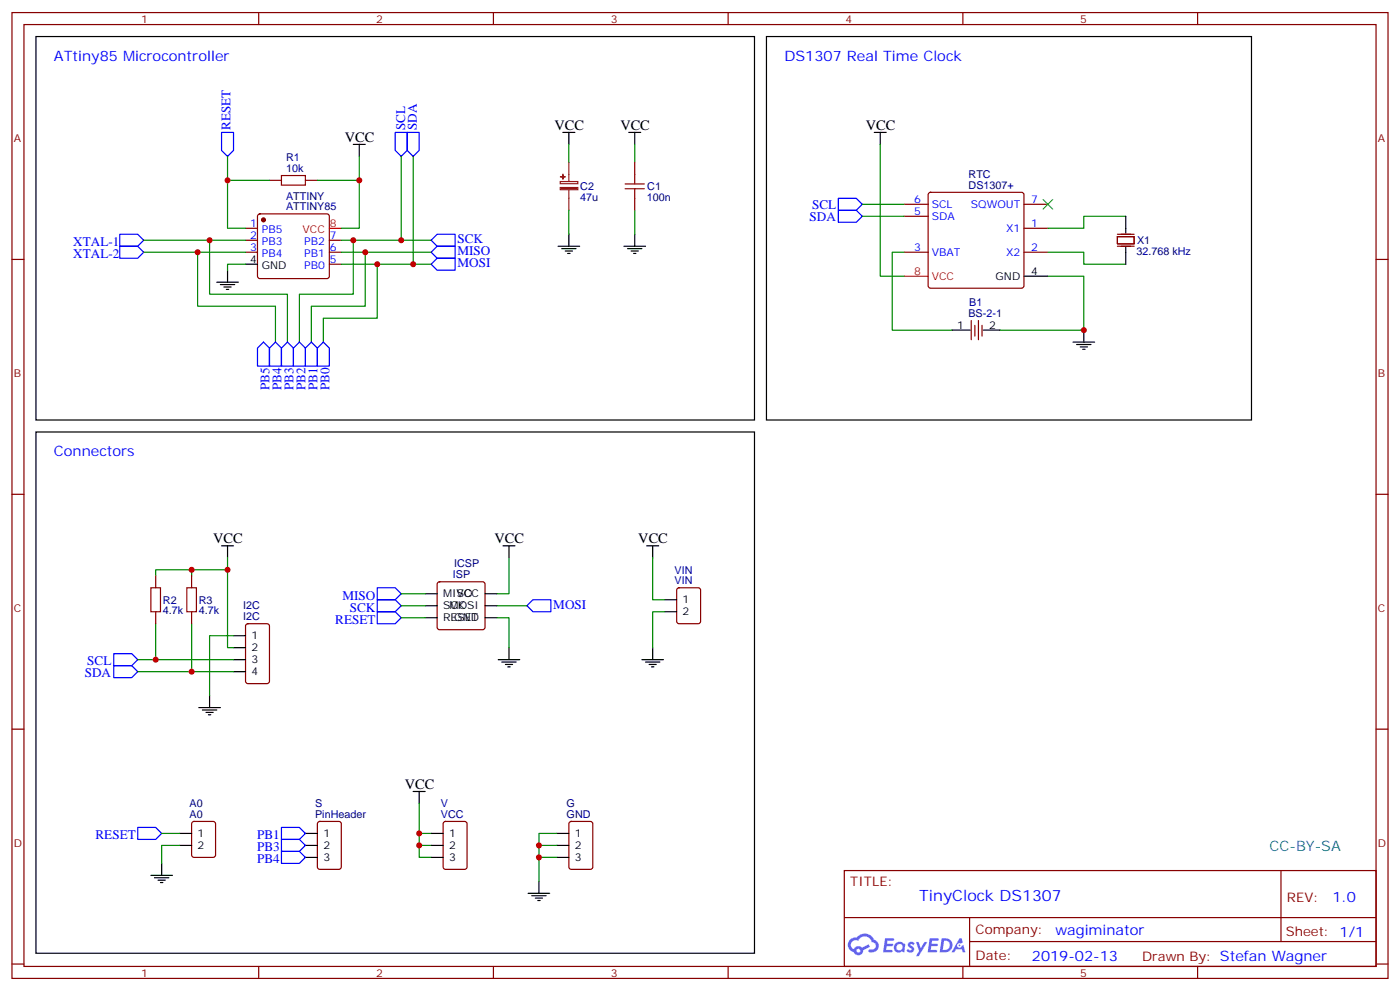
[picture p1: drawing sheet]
<svg xmlns="http://www.w3.org/2000/svg" width="412mm" height="292mm" viewBox="0 0 412 292" stroke-linecap="round" stroke-linejoin="round" font-family="sans-serif">
<g fill="none" stroke="#870000" stroke-width=".35">
<path d="M3.5 3.7h405.4v284.3h-405.4zM7.1 7.2h398.2v277.3h-398.2zM76.2 3.7v3.5M145.3 3.7v3.5M214.5 3.7v3.5M283.6 3.7v3.5M352.8 3.7v3.5M3.5 76.4h3.6M405.3 76.4h3.6M3.5 145.5h3.6M405.3 145.5h3.6M3.5 214.7h3.6"/>
<path d="M405.3 214.7h3.6M248.7 256.3h156.6v28.2h-156.6zM377.3 256.3v20.9M248.7 270.1h156.5M285.6 277.2h119.6M285.6 270.1v14.2M3.5 283.8h3.6M76.2 284.5v3.5M145.3 284.5v3.5M214.5 284.5v3.5M283.6 284.5v3.5M352.8 284.5v3.5"/>
<path d="M405.3 283.8h3.6"/>
</g>
<g fill="#5487ff">
<path d="M267.7 277.5a1.22 1.22 0 0 1 1.7 .2l-.4 .6a.47 .47 0 0 0-.3-.4 .47 .47 0 0 0-.5 .2l.1 .2a1.14 1.14 0 0 1 .8 1.8 1.14 1.14 0 0 1-1.9 0l-.2-.2 .5-.6 .7 .5a.29 .29 0 0 0 .3-.3 .29 .29 0 0 0-.2-.3 1.04 1.04 0 0 1-.6-1.7z"/>
<path d="M260.7 276.2h2.4l.3 .2-.2 .5-1.8 .1-.1 .8h1.5l.3 .4-.3 .4h-1.6l-.2 1.1h1.7l.2 .3-.2 .3-2.6 .1z"/>
<path d="M273.8 276.2h2.4l.3 .2-.1 .5-1.8 .1-.2 .8h1.6l.3 .4-.4 .4-1.6-.1-.1 1.1 1.7 .1 .2 .3-.2 .3-2.6 .1z"/>
<path d="M282.6 276.2h.7l.3 1.3-.6 .3a.69 .69 0 0 0-1 .3 .69 .69 0 0 0 .4 .9 .69 .69 0 0 0 .9-.6l.5-.2 .6 2.2h-.8l-.2-.9h-1.8l-.5 .9h-.8z"/>
<path d="M269.8 277.3h.8l.6 1.8 1.1-1.8h.9l-2.6 4.2h-.8l.9-1.5z"/>
<path d="M277.4 276.2l-.6 4.2h1.3a2.11 2.11 0 0 0 2.5-2.1 2.11 2.11 0 0 0-2.5-2.1zM278.1 277a1.39 1.39 0 0 1 1.7 1.4 1.39 1.39 0 0 1-1.8 1.2h-.3z"/>
<path d="M263.7 277.8a1.54 1.54 0 0 0-.1 2.2 1.54 1.54 0 0 0 2.2 .1l.6 .3 .3-2.3-.2-.3h-.4a1.49 1.49 0 0 0-2.4 0zM264 278.8a.94 .94 0 0 1 1.8 0 .94 .94 0 0 1-1.8 0z"/>
<path d="M250.4 276.6a2.18 2.18 0 0 0 1.1 3.7 1.44 1.44 0 0 0 1.6 .9 1.44 1.44 0 0 0 1.2-1.4l2-1.1-.5-.7-1.9 1a1.47 1.47 0 0 0-2.4 .4 1.39 1.39 0 0 1-.7-1.9 1.39 1.39 0 0 1 2-.5 2.12 2.12 0 0 1 2.2-1.3 2.12 2.12 0 0 1 1.9 1.7 1.14 1.14 0 0 1 1.1 1.4 1.14 1.14 0 0 1-1.7 .7 .43 .43 0 0 0-.5 .4 .43 .43 0 0 0 .4 .5 1.98 1.98 0 0 0 2.5-1.2 1.98 1.98 0 0 0-1.2-2.6 3.1 3.1 0 0 0-5.3-.6l-.9 .1zM252.3 279.9a.55 .55 0 0 1 1.1 0 .55 .55 0 0 1-1.1 0z"/>
<circle cx="282.6" cy="278.3" r=".26"/>
</g>
<g fill="none" stroke="#870000" stroke-width=".35">
<path d="M79.4 53.1h3.5M90 53.1h3.5M187 47.8v3.5M187 58.4v3.5M273.6 56.8l.5-.2h26.8l.5 .2 .2 .5v26.8l-.2 .5-.5 .2h-26.8l-.5-.2-.2-.5v-26.8zM72.3 67.2h3.5M72.3 70.7h3.5M72.3 74.3h3.5M76.1 63.2l.5-.2h19.7l.5 .2 .2 .5v17.6l-.2 .5-.5 .2h-19.7l-.5-.2-.3-.5v-17.6zM97 70.7h3.5M97 74.3h3.5M97 77.8h3.5"/>
<path d="M266.3 74.3h7.1M266.3 63.7h7.1M266.3 60.1h7.1M301.6 67.2h7.1M301.6 74.3h7.1M301.6 60.1h7.1M329.1 69.7h5v2.1h-5zM329.1 72.5h5M329.1 69h5M286.1 94.4v5.6M287.2 95.8v3.2M288.2 94.4v5.6"/>
<path d="M289.3 95.8v3.2M45.9 169.5v3.5M56.4 169.5v3.5M129 171.5l.5-.2h12.7l.5 .2 .2 .5v12.7l-.3 .5-.4 .2h-12.7l-.5-.2-.2-.5v-12.7zM199.6 173.2l.4-.2h5.7l.6 .5 .1 9.4-.5 .7h-5.9l-.6-.4-.1-9.5zM45.9 180.1v3.5M56.4 180.1v3.5M72.6 183.8l.4-.2h5.7l.6 .5 .1 16.5-.5 .6-5.9 .1-.6-.5-.1-16.5zM56.7 242l.4-.2h5.7l.6 .5 .1 9.4-.5 .7h-5.9l-.6-.4-.1-9.5zM93.7 242l.5-.2h5.6l.7 .5v12.9l-.4 .7h-5.9l-.7-.4v-13zM130.8 242l.4-.2h5.7l.6 .5 .1 12.9-.5 .7h-5.9l-.6-.4-.1-13zM167.8 242l.5-.2h5.6l.7 .5v12.9l-.4 .7h-5.9l-.7-.4v-13z"/>
</g>
<g fill="none" stroke="#000" stroke-width=".35">
<path d="M10.6 10.8h211.6v112.8h-211.6zM225.8 10.8h142.9v112.8h-142.9zM165.8 39h3.5M167.6 39v3.5M185.2 39h3.5M187 39v3.5M257.5 39h3.6M259.3 39v3.5M104.1 42.5h3.5M105.8 42.5v3.5M67 79.6v3.5M72.3 77.8h3.5"/>
<path d="M164.4 72.5h6.3M165.5 73.2h4.2M166.5 73.9h2.1M167.2 74.6h.7M167.6 69v3.5M183.8 72.5h6.3M184.9 73.2h4.2M185.9 73.9h2.1M186.6 74.6h.7M187 69v3.5M331.6 63.7v4.9M331.6 72.8v5"/>
<path d="M63.9 83.1h6.3M64.9 83.8h4.2M66 84.5h2.1M66.7 85.2h.7M280.5 97.2h5.3M289.6 97.2h5M301.6 81.3h7.1M319.3 97.2v3.5M316.1 100.7h6.3M317.1 101.4h4.3M318.2 102.1h2.1M318.9 102.8h.7"/>
<path d="M10.6 127.2h211.6v153.4h-211.6zM65.3 160.7h3.5M67 160.7v3.5M125.2 174.8h3.6M125.2 178.3h3.6M142.9 174.8h3.5M142.9 178.3h3.5M148.2 160.7h3.5M149.9 160.7v3.5M190.5 160.7h3.5M192.3 160.7v3.5M195.8 176.6h3.5"/>
<path d="M68.8 194.2h3.5M68.8 187.1h3.5M68.8 190.7h3.5M68.8 197.7h3.5M125.2 181.9h3.6M142.9 181.9h3.5M146.8 194.2h6.3M147.8 194.9h4.2M148.9 195.6h2.1M149.6 196.3h.7M149.9 190.7v3.5M189.1 194.2h6.3"/>
<path d="M190.1 194.9h4.3M191.2 195.6h2.1M191.9 196.3h.7M192.3 190.7v3.5M195.8 180.1h3.5M58.6 208.3h6.3M59.6 209h4.3M60.7 209.7h2.1M61.4 210.4h.7M61.7 204.8v3.5M121.7 233h3.5M123.5 233v3.5"/>
<path d="M44.4 257.7h6.4M45.5 258.4h4.2M46.6 259.1h2.1M47.3 259.8h.7M47.6 254.2v3.5M52.9 245.4h3.5M52.9 248.9h3.5M90 245.4h3.5M90 248.9h3.5M90 252.4h3.5M127 245.4h3.5M127 248.9h3.5"/>
<path d="M127 252.4h3.5M158.7 259.5v3.5M164 245.4h3.6M164 248.9h3.6M164 252.4h3.6M155.6 263h6.3M156.6 263.7h4.3M157.7 264.4h2.1M158.4 265.1h.7"/>
</g>
<g fill="none" stroke="#008700" stroke-width=".35">
<path d="M67 46v7.1M79.4 53.1h-12.4v14.1h5.3M93.5 53.1h12.3M105.8 46v21.2h-5.3M118.2 46v24.7M121.7 46v31.8M167.6 42.5v5.3M187 42.5v5.3M259.3 42.5v38.8h7M42.3 70.7h19.4M42.3 74.3h15.9M72.3 77.8h-5.3v1.8"/>
<path d="M72.3 70.7h-10.6v15.9h23v14.1M72.3 74.3h-14.1v15.8h22.9v10.6M100.5 70.7h26.5M100.5 74.3h26.5M100.5 77.8h26.5M104.1 70.7v15.9h-15.9v14.1M107.6 74.3v15.8h-15.9v10.6M111.1 77.8v15.9h-15.9v7M167.6 61.9v7.1M187 61.9v7.1M254 60.1h12.3M254 63.7h12.3"/>
<path d="M266.3 74.3h-3.5v22.9h17.7M308.7 74.3h10.6v3.5h12.3M331.6 63.7h-12.3v3.5h-10.6M308.7 81.3h10.6v15.9h-24.7M56.4 167.7v1.8M67 164.2v26.5h1.8M67 167.7h-21.1v1.8M118.2 178.3h7M118.2 174.8h7M146.4 178.3h8.8M149.9 164.2v10.6h-3.5M192.3 164.2v12.4h3.5"/>
<path d="M40.6 194.2h28.2M40.6 197.7h28.2M45.9 183.6v10.6M56.4 183.6v14.1M68.8 187.1h-7.1v17.7M118.2 181.9h7M146.4 181.9h3.5v8.8M195.8 180.1h-3.5v10.6M123.5 236.5v15.9h3.5M47.6 245.4h5.3M52.9 248.9h-5.3v5.3M123.5 245.4h3.5"/>
<path d="M123.5 248.9h3.5M158.7 248.9h5.3M158.7 252.4h5.3M164 245.4h-5.3v14.1"/>
</g>
<g fill="none" stroke="#00f" stroke-width=".35">
<path d="M65.3 39h3.5v5.3l-1.8 1.7-1.7-1.7zM116.4 39h3.5v5.3l-1.7 1.7-1.8-1.7zM119.9 39h3.6v5.3l-1.8 1.7-1.8-1.7zM246.9 58.4h5.3l1.8 1.7-1.8 1.8h-5.3zM35.3 69h5.3l1.7 1.7-1.7 1.8h-5.3zM35.3 72.5h5.3l1.7 1.8-1.7 1.7h-5.3zM127 70.7l1.8-1.7h5.3v3.5h-5.3zM127 77.8l1.8-1.8h5.3v3.6h-5.3zM127 74.3l1.8-1.8h5.3v3.5h-5.3zM246.9 61.9h5.3l1.8 1.8-1.8 1.7h-5.3zM77.6 100.7l1.8 1.8v5.3h-3.6v-5.3zM79.4 102.5l1.7-1.8 1.8 1.8v5.3h-3.5z"/>
<path d="M84.7 100.7l1.7 1.8v5.3h-3.5v-5.3zM86.4 102.5l1.8-1.8 1.8 1.8v5.3h-3.6zM91.7 100.7l1.8 1.8v5.3h-3.5v-5.3zM95.2 100.7l1.8 1.8v5.3h-3.5v-5.3zM111.1 176.6h5.3l1.8 1.7-1.8 1.8h-5.3zM111.1 173h5.3l1.8 1.8-1.8 1.8h-5.3zM155.2 178.3l1.8-1.7h5.3v3.5h-5.3zM33.5 196h5.3l1.8 1.7-1.8 1.8h-5.3zM33.5 192.4h5.3l1.8 1.8-1.8 1.8h-5.3zM111.1 180.1h5.3l1.8 1.8-1.8 1.7h-5.3zM40.6 243.6h5.3l1.7 1.8-1.7 1.7h-5.3zM82.9 243.6h5.3l1.8 1.8-1.8 1.7h-5.3z"/>
<path d="M82.9 247.1h5.3l1.8 1.8-1.8 1.7h-5.3zM82.9 250.6h5.3l1.8 1.8-1.8 1.8h-5.3z"/>
</g>
<path d="M82.9 51.7h7.1v2.8h-7.1zM184.1 55.6h5.7M184.1 54.2h5.7M187 51.3v2.9M187 55.6v2.8M44.4 173h2.9v7.1h-2.9zM55 173h2.9v7.1h-2.9z" fill="none" stroke="#a10000" stroke-width=".35"/>
<path d="M165 53.4h5.2v.7h-5.2zM167.6 47.8v5.6M167.6 55.9v6" fill="none" stroke="#8c2424" stroke-width=".35"/>
<g fill="#8c2424" stroke="#8c2424" stroke-width=".35">
<path d="M165 55.2h5.2v.6h-5.2z"/>
<path d="M165.1 52l1.4 .1z"/>
<path d="M165.8 51.3v1.4z"/>
</g>
<circle cx="77.6" cy="64.7" r=".53" fill="#870000" stroke="#870000" stroke-width=".35"/>
<path d="M97 67.2h3.5M266.3 81.3h7.1" fill="none" stroke="#f00" stroke-width=".35"/>
<path d="M307.3 58.7l2.8 2.9M310.1 58.7l-2.8 2.9" fill="none" stroke="#3c3" stroke-width=".35"/>
<g fill="#c00">
<circle cx="158.8" cy="248.9" r=".88"/>
<circle cx="123.5" cy="245.4" r=".88"/>
<circle cx="123.5" cy="248.9" r=".88"/>
<circle cx="158.8" cy="252.4" r=".88"/>
<circle cx="319.3" cy="97.2" r=".88"/>
<circle cx="61.7" cy="70.7" r=".88"/>
<circle cx="107.6" cy="74.3" r=".88"/>
<circle cx="67" cy="53.1" r=".88"/>
<circle cx="105.8" cy="53.1" r=".88"/>
<circle cx="104.1" cy="70.7" r=".88"/>
<circle cx="111.1" cy="77.8" r=".88"/>
<circle cx="118.2" cy="70.7" r=".88"/>
<circle cx="121.7" cy="77.8" r=".88"/>
<circle cx="58.2" cy="74.3" r=".88"/>
<circle cx="67" cy="167.7" r=".88"/>
<circle cx="56.4" cy="197.7" r=".88"/>
<circle cx="45.9" cy="194.2" r=".88"/>
<circle cx="56.4" cy="167.7" r=".88"/>
</g>
<text font-size="4.6" fill="#00f" x="270.8" y="265.3">TinyClock DS1307</text>
<g font-size="4.2" fill="#00f">
<text x="15.9" y="17.8">ATtiny85 Microcontroller</text>
<text x="231.1" y="17.8">DS1307 Real Time Clock</text>
<text x="15.9" y="134.2">Connectors</text>
<text x="392.5" y="265.6">1.0</text>
<text x="310.9" y="275.1">wagiminator</text>
<text x="304" y="282.9">2019-02-13</text>
</g>
<g font-size="4.2">
<text x="101.6" y="41.8">VCC</text>
<text x="163.3" y="38.3">VCC</text>
<text x="182.7" y="38.3">VCC</text>
<text x="255.1" y="38.3">VCC</text>
<text x="62.8" y="160">VCC</text>
<text x="145.7" y="160">VCC</text>
<text x="188" y="160">VCC</text>
<text x="119.2" y="232.3">VCC</text>
</g>
<text font-size="4.2" fill="#0099b0" x="373.9" y="250.6">CC-BY-SA</text>
<g font-size="3.9" fill="#00f">
<text x="67.9" y="38.3" transform="rotate(-90 67.9 38.3)">RESET</text>
<text x="119.3" y="38.3" transform="rotate(-90 119.3 38.3)">SCL</text>
<text x="122.8" y="38.3" transform="rotate(-90 122.8 38.3)">SDA</text>
<text x="238.5" y="65.1">SDA</text>
<text x="239.2" y="61.5">SCL</text>
<text x="134.8" y="71.6">SCK</text>
<text x="21.6" y="72.5">XTAL-1</text>
<text x="21.6" y="76">XTAL-2</text>
<text x="134.8" y="75.1">MISO</text>
<text x="134.8" y="78.6">MOSI</text>
<text x="79.4" y="114.9" transform="rotate(-90 79.4 114.9)">PB5</text>
<text x="82.9" y="114.9" transform="rotate(-90 82.9 114.9)">PB4</text>
<text x="86.4" y="114.9" transform="rotate(-90 86.4 114.9)">PB3</text>
<text x="90" y="114.9" transform="rotate(-90 90 114.9)">PB2</text>
<text x="93.5" y="114.9" transform="rotate(-90 93.5 114.9)">PB1</text>
<text x="97" y="114.9" transform="rotate(-90 97 114.9)">PB0</text>
<text x="100.9" y="176.6">MISO</text>
<text x="163" y="179.2">MOSI</text>
<text x="98.8" y="183.6">RESET</text>
<text x="103.1" y="180.1">SCK</text>
<text x="25.7" y="195.7">SCL</text>
<text x="24.9" y="199.2">SDA</text>
<text x="28.1" y="247">RESET</text>
<text x="75.7" y="247.1">PB1</text>
<text x="75.7" y="250.7">PB3</text>
<text x="75.7" y="254.2">PB4</text>
</g>
<g font-size="3.9" fill="#800">
<text x="250.5" y="260.9">TITLE:</text>
<text x="379.1" y="265.6">REV:</text>
<text x="287.4" y="275.1">Company:</text>
<text x="378.7" y="275.7">Sheet: 1/1</text>
<text x="287.4" y="282.8">Date:</text>
<text x="336.4" y="282.8">Drawn By: Stefan Wagner</text>
</g>
<g font-size="3.2" fill="#800">
<text x="41.6" y="6.7">1</text>
<text x="110.8" y="6.7">2</text>
<text x="179.9" y="6.7">3</text>
<text x="249.1" y="6.7">4</text>
<text x="318.2" y="6.7">5</text>
<text x="4.1" y="41.8">A</text>
<text x="405.9" y="41.8">A</text>
<text x="4.1" y="110.9">B</text>
<text x="405.9" y="110.9">B</text>
<text x="4.1" y="180.1">C</text>
<text x="405.9" y="180.1">C</text>
<text x="4.1" y="249.2">D</text>
<text x="405.9" y="249.2">D</text>
<text x="41.6" y="287.5">1</text>
<text x="110.8" y="287.5">2</text>
<text x="179.9" y="287.5">3</text>
<text x="249.1" y="287.5">4</text>
<text x="318.2" y="287.5">5</text>
</g>
<g font-size="3.2" fill="#000080">
<text x="84.3" y="47.4">R1</text>
<text x="84.3" y="50.6">10k</text>
<text x="285.3" y="52.3">RTC</text>
<text x="84.3" y="58.7">ATTINY</text>
<text x="170.9" y="59.2">47u</text>
<text x="170.9" y="56">C2</text>
<text x="190.5" y="59.2">100n</text>
<text x="190.7" y="56">C1</text>
<text x="285.3" y="55.6">DS1307+</text>
<text x="84.3" y="61.9">ATTINY85</text>
<text x="335" y="71.9">X1</text>
<text x="334.8" y="75.1">32.768 kHz</text>
<text x="285.3" y="93.3">BS-2-1</text>
<text x="285.5" y="90.1">B1</text>
<text x="133.7" y="167">ICSP</text>
<text x="133.4" y="170.2">ISP</text>
<text x="198.7" y="172">VIN</text>
<text x="198.7" y="168.9">VIN</text>
<text x="48" y="177.7">R2</text>
<text x="58.6" y="177.7">R3</text>
<text x="71.7" y="179.4">I2C</text>
<text x="48" y="180.9">4.7k</text>
<text x="58.6" y="180.9">4.7k</text>
<text x="71.7" y="182.6">I2C</text>
<text x="55.8" y="237.7">A0</text>
<text x="92.8" y="237.6">S</text>
<text x="129.9" y="237.6">V</text>
<text x="166.9" y="237.6">G</text>
<text x="55.8" y="240.8">A0</text>
<text x="92.8" y="240.8">PinHeader</text>
<text x="129.9" y="240.8">VCC</text>
<text x="166.9" y="240.8">GND</text>
</g>
<g font-size="3.2" fill="#00f">
<text x="269.3" y="59.8">6</text>
<text x="303.7" y="59.8">7</text>
<text x="269.3" y="63.3">5</text>
<text x="274.5" y="64.7">SDA</text>
<text x="274.5" y="61.2">SCL</text>
<text x="286" y="61.2">SQWOUT</text>
<text x="73.7" y="66.9">1</text>
<text x="73.7" y="70.4">2</text>
<text x="77.2" y="68.6">PB5</text>
<text x="97.2" y="70.4">7</text>
<text x="296.4" y="68.3">X1</text>
<text x="303.7" y="66.9">1</text>
<text x="73.7" y="73.9">3</text>
<text x="77.2" y="72.1">PB3</text>
<text x="77.2" y="75.7">PB4</text>
<text x="89.6" y="75.7">PB1</text>
<text x="89.6" y="72.1">PB2</text>
<text x="97.2" y="77.4">5</text>
<text x="97.2" y="73.9">6</text>
<text x="269.3" y="73.9">3</text>
<text x="274.5" y="75.3">VBAT</text>
<text x="296.4" y="75.3">X2</text>
<text x="303.7" y="73.9">2</text>
<text x="89.6" y="79.2">PB0</text>
</g>
<g font-size="3.2" fill="#f00">
<text x="89.1" y="68.6">VCC</text>
<text x="97.2" y="66.9">8</text>
<text x="269.3" y="81">8</text>
<text x="274.5" y="82.4">VCC</text>
</g>
<g font-size="3.2">
<text x="73.7" y="77.4">4</text>
<text x="77.2" y="79.2">GND</text>
<text x="293.3" y="82.4">GND</text>
<text x="303.7" y="81">4</text>
<text x="282" y="96.8">1</text>
<text x="291.4" y="96.8">2</text>
<text x="130.5" y="175.9">MISO</text>
<text x="130.5" y="179.4">SCK</text>
<text x="132.4" y="179.4">MOSI</text>
<text x="134.5" y="175.9">VCC</text>
<text x="201.1" y="177.6">1</text>
<text x="130.5" y="182.9">RESET</text>
<text x="133.8" y="182.9">GND</text>
<text x="201.1" y="181.2">2</text>
<text x="74.1" y="188.2">1</text>
<text x="74.1" y="191.7">2</text>
<text x="74.1" y="195.3">3</text>
<text x="74.1" y="198.8">4</text>
<text x="58.2" y="246.4">1</text>
<text x="58.2" y="249.9">2</text>
<text x="95.2" y="246.4">1</text>
<text x="95.2" y="249.9">2</text>
<text x="132.3" y="246.4">1</text>
<text x="132.3" y="249.9">2</text>
<text x="169.3" y="246.4">1</text>
<text x="169.3" y="249.9">2</text>
<text x="95.2" y="253.5">3</text>
<text x="132.3" y="253.5">3</text>
<text x="169.3" y="253.5">3</text>
</g>
</svg>
